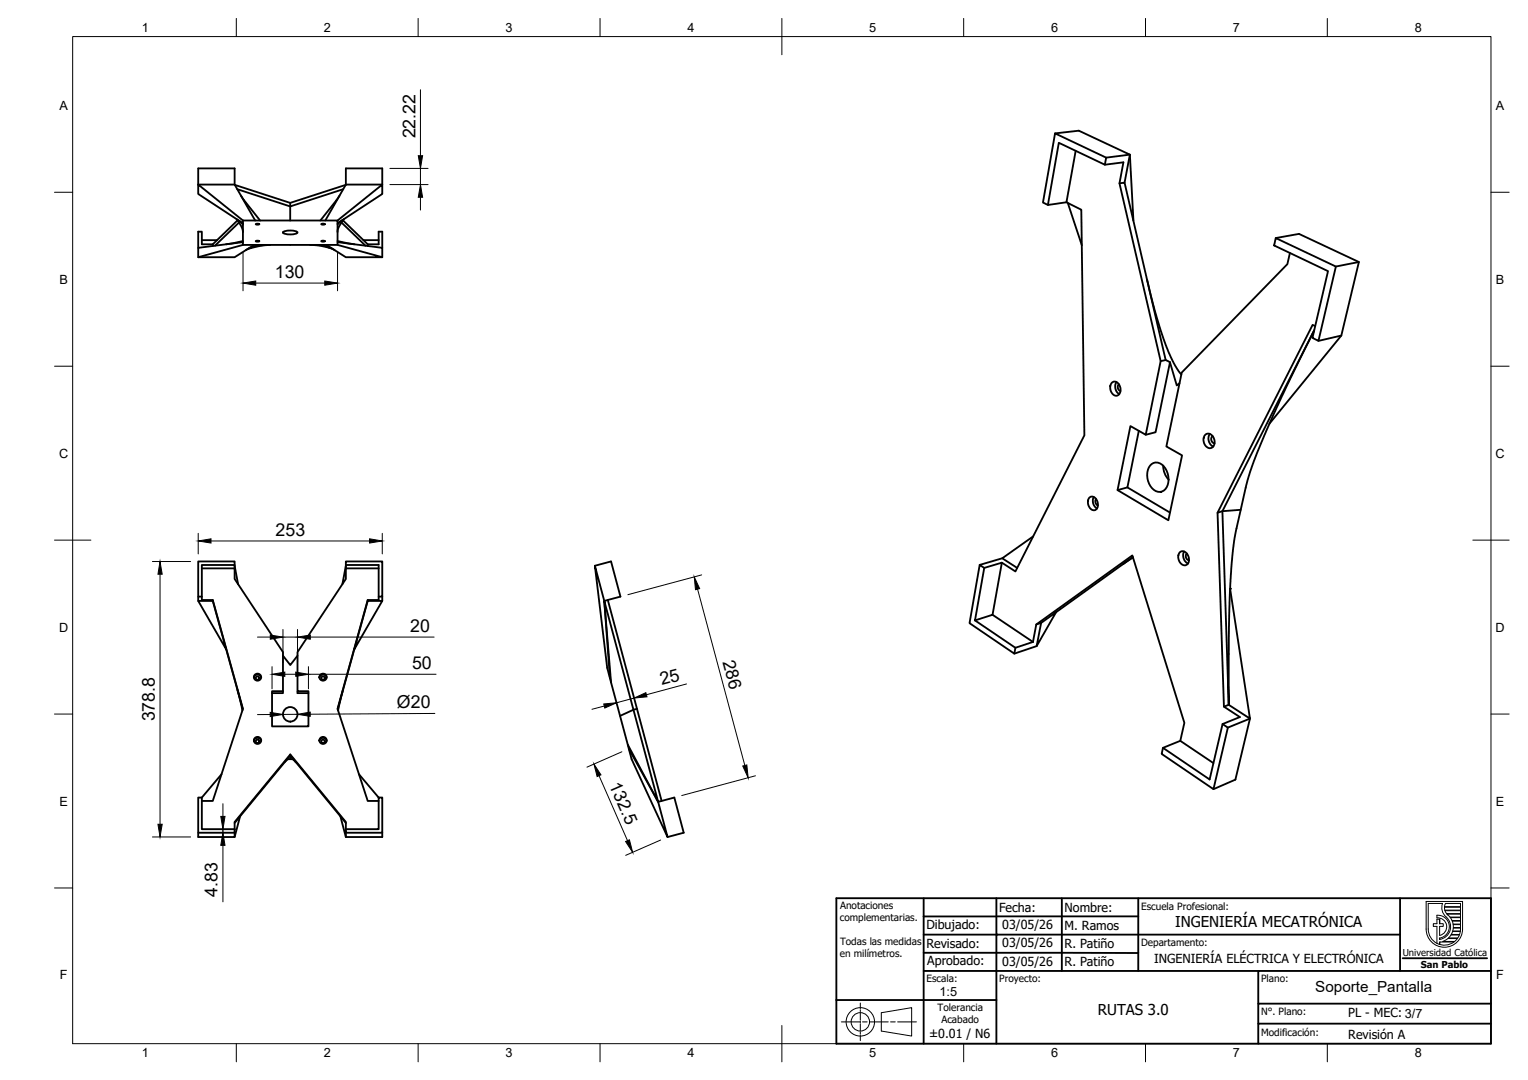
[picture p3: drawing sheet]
<svg xmlns="http://www.w3.org/2000/svg" width="420mm" height="297mm" viewBox="0 0 420 297" stroke-linecap="round" stroke-linejoin="round" font-family="sans-serif">
<!-- layer: Visible -->
<g fill="none" stroke="#000" stroke-width=".51">
<path d="M290.1 36.7l6.6-.8 14 6.6 1 18.2M64.5 50.8v-4.5h-10v4.5h10l5.7 9.8M64.6 50.8l15.2 5 15.3-5M65.2 52l14.6 4.8v-1M66.3 53.8l5.2 6.8M93.4 53.8l-5.3 6.8M94.4 52l-14.6 4.8v3.8M95.1 50.8v-4.5h10v4.5h-10l-5.6 9.8M293.2 55.6l-5.1 .8 3-17.1 12.7 6 5.1-.7-1.1 5.8 11.4 48.9-4.2 20.3-4.2-2.4-3.5 17.6 14 8.3 3.7-17.8-4.3-2.5 4.3-20.3 29-29.8 .7-3.1M293.6 55.8l3.9 11.7M295.8 41.5l-2.6 14.1 4.1 2.1 .9 62-19 37.5-3.7-2.4M303.8 45.3l.4-1.9-14.1-6.7-3.3 19 1.3 .7"/>
<path d="M304.2 43.4l6.5-.9-1.5 7.7M307.8 50.4l1.4-.2 11.3 48.8M55.5 66h4.2M58.5 67.2v.5M65 60.2l1.4 2.1 .4 1.5M65.3 60.6l-6.8 6.6h-3v-3.5h-1v4.5M65.5 60.6l1.3 1.1M65.7 61.2l-6.6 6.4M66.8 60.6h26v6.8h-21.7l-3.5 1.4M66.8 60.6v6.8h4.3M66.8 60.6l-12.3-9.8v2.5l12.3 8.1M66.8 66.6l-12.3 1.6v2.5l12.3-3.3"/>
<path d="M66.8 66.3l-4.6 .9M69.9 67.4l-5.4 3.3h-10M70.4 61.6h.8a.55 .55 0 0 1-.8 0zM70.4 66.3h.8a.55 .55 0 0 1-.8 0zM74.4 67.4l-3.3 .3-2.9 .8M77.9 63.8a4.4 4.4 0 0 1 3.9 .1 4 4 0 0 1-4 0zM85.2 67.4l2.4 .1 3.6 .9M88.4 66.3h.9a.55 .55 0 0 1-.9 0zM88.4 61.6h.9a.55 .55 0 0 1-.9 0zM88.5 67.4l3.5 1.4M89.7 67.4l5.4 3.3h10l-12.3-3.3M92.8 66.6l12.3 1.6v2.5"/>
<path d="M92.8 60.6l12.3-9.8v2.5l-12.3 8.1M92.8 66.3l4.7 .9M93.9 61.2l6.6 6.4M94.1 60.6l-1.3 1.1M94.3 60.6l6.8 6.6h3v-3.5h1v4.5M94.6 60.2a5.4 5.4 0 0 0-1.8 3.6M99.9 66h4.2M101.1 67.2v.5M315.4 77l2.3 8.9 2.5 8.1 2.2 5.2 1.3 2.4 1.1 1.4M350.8 65.5l16.5 7.8-4.8 20.5-1.6-.9 4.3-18.3-14.8-7.1zM350.8 65.5l6.4-1.2 16.5 7.8-4.9 20.2-19.7 24.2M373.7 72.1l-6.4 1.2"/>
<path d="M319.2 99.3l1.3-.3 1.2 .6M321.7 99.6l-3.9 19.3-2.8 .7M321.7 99.6l1.9 6.4 .8-.6M361.6 89.7l-.7-.3-26.1 51.6 1.7 53.4 4.4 2.8-4.7 1.9-3.6 15.3-12.8-8.7 4.7-1.9 9.2 6.1M368.8 92.3l-6.3 1.5M305.7 105.3a1.51 1.51 0 0 1 1.6-.1 1.51 1.51 0 0 1 .8 1.5 1.43 1.43 0 0 1-.2 1.6 1.43 1.43 0 0 1-1.6 .4 2.49 2.49 0 0 1-.6-3.4zM307 105.1a2.44 2.44 0 0 0 .8 3.3M307.7 105.7a1.14 1.14 0 0 0 .4 1.9M313.1 118.5l-3.1 15.6-2.7 .7M331.4 119.6a1.64 1.64 0 0 1 1.7-.1 1.64 1.64 0 0 1 .8 1.6 1.46 1.46 0 0 1-.3 1.7 1.46 1.46 0 0 1-1.8 .1 2.51 2.51 0 0 1-.4-3.3zM332.7 119.3a2.44 2.44 0 0 0 .9 3.5M333.4 120a1.11 1.11 0 0 0-.3 1.1 1.11 1.11 0 0 0 .9 .8"/>
<path d="M299.5 136.9a1.52 1.52 0 0 1 1.6 0 1.52 1.52 0 0 1 .8 1.4 1.38 1.38 0 0 1-1.5 2 2.37 2.37 0 0 1-.9-3.4zM300.8 136.7a2.45 2.45 0 0 0 .8 3.2M301.4 137.3a1.14 1.14 0 0 0 .5 1.7M310 134.1l11.7 6.9M316.5 127.8a2.65 2.65 0 0 1 4.1 1.3 4.6 4.6 0 0 1-.8 5.9 3.1 3.1 0 0 1-4-2.3 4.8 4.8 0 0 1 .7-4.9zM319.8 128.1l.3 1.8 .6 1.1 .7 .9M55.5 156.3h9v2.9l13.3 20.2v10.7h-3v9.7h10v-9.7h-3v-10.7l13.3-20.2v-2.9M64.5 156.3v-.9h-9v9.6h3l8.3 30-8.3 25.3h-3M64.5 155.4v-1h-10v9.7h1M64.5 155.6l1 5.1M95.1 156.3v-.9h9v9.6h-3l-8.3 30 8.3 25.3h3M95.1 155.4v-1h10v9.7h-1"/>
<path d="M95.1 156.3h9M95.1 155.6l-1 5.1M163.6 155.6l4.4-1.2 2.6 9.7-4.4 1.2M270.6 156.2l4.9-1.4-2.6 14.3-4.8 1.5zM270.6 156.2l-1.2-.8-2.8 16 12.3 8.4 .3-1.6M275.6 153.6l-6.2 1.8M284.1 147.5l-8.5 6.1 4.1 2.6M311.5 153.2l-25.2 18.1-1.2 6.4 5.3-9.4M311.6 153.3l-2.9 1.9M324.4 151.9a1.65 1.65 0 0 1 2.5 1.5 1.42 1.42 0 0 1-.8 2 1.42 1.42 0 0 1-1.8-1.1 2.22 2.22 0 0 1 .1-2.4zM325.6 151.7a2.47 2.47 0 0 0 1.1 3.3M326.3 152.2a1.14 1.14 0 0 0 .6 1.9"/>
<path d="M341.2 140.2l-5.1 .4 25.3-49.7-7.6 15.4-5.6 12.2-3.5 8.5-2.2 7.2-3 13.6-1 8.9-.6 15.7v21.5l-1.8-53.3-1.3 .4M54.5 164.1v1.2M58.5 165v.3M62.2 178.6l-7.7-13.3h4l8.3 29.8M97.4 178.6l7.7-13.3h-4l-8.2 29.8M101.1 165v.3M105.1 164.1v1.2M167.1 165l14.8 55.3M268.1 170.6l11.1 7.6 4.8-1.6M272.9 169.1l11.1 7.5M284 176.6l.9-4.8 26.5-19 14.3 46-1.2 5M285.1 177.7l-6.2 2.1"/>
<path d="M286.3 171.3l-1.4 .5M338.2 161.9l5.5 35.7-5.8-3.7-1.4 .5M65.3 189.7l1.4 5.7M69.8 186.4a1.01 1.01 0 0 1 1-.9 1.01 1.01 0 0 1 1 .9M77.8 190.1v.5h-3M77.8 180.3l2 2.6 2-2.6M81.8 190.1v.5h3M87.8 186.4a1.01 1.01 0 0 1 1-.9 1.01 1.01 0 0 1 1 .9M94.3 189.7l-1.3 5.7M167.7 186.5l-1.5-21.2-2.6-9.7 3.4 28.1 1 4 5.7 21.1 9.9 21.4-2.6-9.7-8.1-14.6M168 187.7l-1.8-22.4 8 29.9 1-.2M170.5 196.9l3.7-1.7 6.8 25.3-8.4-15.7"/>
<path d="M336.2 199.1l1.4 1-3.9 17-14.3-9.7 .4-1.7M54.5 219.4h1v8.7h9v.9h-10zM60.9 212.9l-5.4 6.5M69.8 203.8a1.01 1.01 0 0 1 1-.9 1.01 1.01 0 0 1 1 .9M78.2 209.7a1.84 1.84 0 0 1 3.2 0M79.8 208.8v-1l15.3 18.5M79.8 207.5v.3l-15.3 18.5M87.8 203.8a1.01 1.01 0 0 1 1-.9 1.01 1.01 0 0 1 1 .9M98.7 212.9l5.4 6.5M337.6 200.1l6.1-2.5-4 16.8-6 2.7M64.5 228.1v-2l15.3-18.6 15.3 18.6v2M64.5 229v1.2"/>
<path d="M66 224.5l-1.5 5.7h-10v-1.2M93.6 224.5l1.5 5.7h10v-1.2M95.1 228.1h9v-8.7h1v9.6h-10zM95.1 229v1.2M181 220.5l4.4-1.1 2.6 9.6-4.4 1.2"/>
<circle cx="70.8" cy="186.2" r=".99"/>
<circle cx="70.8" cy="186.5" r=".49"/>
<circle cx="79.8" cy="196.5" r="2"/>
<circle cx="88.8" cy="186.2" r=".99"/>
<circle cx="88.8" cy="186.5" r=".49"/>
<circle cx="70.8" cy="203.6" r=".99"/>
<circle cx="70.8" cy="203.9" r=".49"/>
<circle cx="88.8" cy="203.6" r=".99"/>
<circle cx="88.8" cy="203.9" r=".49"/>
</g>
<circle cx="338.2" cy="161.9" r=".25" fill="#000"/>
<!-- layer: BORDER -->
<g fill="none" stroke="#000" stroke-width=".27">
<path d="M20 10.1h390v276.9h-390zM65 5.1v5M115 5.1v5M165 5.1v5M215 5.1v10M265 5.1v5M315 5.1v5M365 5.1v5M15 52.9h5M410 52.9h5M15 100.7h5M410 100.7h5"/>
<path d="M15 148.6h10M405 148.6h10M15 196.4h5M410 196.4h5M15 244.2h5M410 244.2h5M65 287v5M115 287v5M165 287v5M215 282.1v9.9M265 287v5M315 287v5"/>
<path d="M365 287v5"/>
</g>
<!-- layer: Title (ISO) -->
<g fill="none" stroke="#000" stroke-width=".51">
<path d="M230 247h180v40h-180zM254 252.1v14.9h20v-9.9h-20M254 252.1h20M254 247v5.1M274 252h39M274 252.1v5h111M274 247v5.1M292 247v20M313 247v20M385 247v20M230 275h44M254 262.1h59"/>
<path d="M254 267v20M346 267h-72v20M385.7 263.6h23.2M410 276h-64v5.5M410 267h-64v9M409.9 281.5h-63.9v5.5"/>
</g>
<circle cx="274" cy="257.1" r=".25" fill="#000"/>
<g fill="none" stroke="#000" stroke-width=".27">
<path d="M236.6 275.9v1.6M236.6 277.7v.5M236.6 278.5v2.1M242.3 278.5l8.4-1.4v7.9l-8.4-1.4zM231.4 281.1h5.1M236.6 280.8v.5M236.6 281.6v2M236.6 283.9v.5M236.6 284.6v1.6M237.2 281.1h1.2M239.1 281.1h5.1M244.9 281.1h1.3"/>
<path d="M246.8 281.1h5.2"/>
<circle cx="236.6" cy="281" r="3.9"/>
<circle cx="236.6" cy="281" r="2.53"/>
</g>
<!-- layer: TITLEBLOCK -->
<g fill="none" stroke="#000" stroke-width=".27">
<path d="M392.2 247.9h10v7.6a5 5 0 0 1-5 5 5 5 0 0 1-5-5zM395.1 252.5v-.8a3.2 3.2 0 0 1 3.4 2.8 3.2 3.2 0 0 1-2.6 3.5M395.1 252.5a2.44 2.44 0 0 1 2.7 2 2.44 2.44 0 0 1-1.9 2.8M395.9 257.3v-2.5h1v-.8h-1v-1.2h-.8v1.2h-1v.8h1v4.7M395.9 259.1v.7M396.7 258.9l1.4-.8h2.7l-.8 .8zM397.2 249.5h4.4v.8h-4.3zM397.2 249.4l.3-.9h4.1v.9h-4.4M397.3 250.5l.5 .8h3.8v-.8h-4.3M397.6 252.2a3.5 3.5 0 0 1 1.2 3.7 3.5 3.5 0 0 1-2.9 2.5v-.4M397.6 252.2l-1-1.4-.1-1.2 .2-1.1h-4v7a4.4 4.4 0 0 0 2.5 4 4.4 4.4 0 0 0 4.6-.4h-3.9M397.9 251.4h3.7v.8h-2.9l-.6-.6"/>
<path d="M398.8 252.4h2.8v.8h-2.3zM399 257.2h2.3l-.4 .8h-2.6zM399.3 253.3l2.3 .1v.8l-2-.1zM399.4 256.2h2.1l-.2 .8h-2.2zM399.6 254.3h2v.8h-2zM401.6 256.1v-.8h-2l-.1 .8h2.1"/>
</g>
<path d="M395.9 252.8v1.2M395.9 258v.4M395.9 259.1v.7M397.9 251.4l.2 .2" fill="none" stroke="#000" stroke-width=".36"/>
<!-- layer: FD_Dimensions -->
<g fill="none" stroke="#000" stroke-width=".27">
<path d="M115.6 24.7v18.1M107.2 50.8h10.5M107.2 46.3h10.5M115.6 46.3v4.5M115.6 54.3v3.5M66.8 69.5v10.5M70.3 77.9h19M92.8 69.5v10.5M41.9 154.4h10.5M44 157.9v68.8M54.5 146.7v5.6M58 148.8h43.6"/>
<path d="M105.1 146.7v5.6M192.9 158.1l-20.2 5.5M70.8 175.2h3.5M77.8 173.1v9.1M77.8 175.2h4M81.8 173.1v9.1M85.3 175.2h34.1M191.8 162l13 48.5M74.3 196.5h-3.5M74.8 183.4v6M78.3 185.4h3M81.8 196.5h-4"/>
<path d="M84.8 183.4v6M84.8 185.4h35.1M119.6 196.2l-34.3 .2M166.2 194.2l-3.4 .9M174.4 192l-4.9 1.3M188.8 188.1l-11 3M164.7 213.3l7.9 17.9M171 206.8l-9.6 4.2M207.7 213.4l-20.2 5.4M41.9 230.2h10.5M61.3 221.1v3.4M61.3 228v1"/>
<path d="M61.3 232.5v15.5M181.7 231l-9.7 4.3"/>
</g>
<g fill="#000" stroke="#000" stroke-width=".27">
<path d="M115.6 50.8l.6 3.5h-1.2zM115 42.8h1.2l-.6 3.5zM66.8 77.9l3.5-.6v1.2zM89.3 77.3l3.5 .6-3.5 .6zM44 154.4l.6 3.5h-1.2zM54.5 148.8l3.5-.6v1.2zM101.6 148.2l3.5 .6-3.5 .6zM74.3 174.7l3.5 .5-3.5 .6zM81.8 175.2l3.5-.5v1.1zM190.9 158.7l1.5 3.2-1.2 .3zM74.3 195.9l3.5 .6-3.5 .6zM74.8 185.4l3.5-.5v1.1z"/>
<path d="M81.3 184.9l3.5 .5-3.5 .6zM81.8 196.5l3.5-.6v1.1zM166 193.6l3.5-.3-3.2 1.4zM174.4 192l3.2-1.5 .3 1.2zM163.3 210.1l1.9 3-1 .5zM204.2 210.7l1.2-.3 .3 3.5zM43.4 226.7h1.2l-.6 3.5zM60.7 224.5h1.2l-.6 3.5zM61.3 229l.6 3.5h-1.2zM172 231.4l1.1-.4 .8 3.4z"/>
</g>
<g font-size="4.9">
<text x="114.2" y="38.1" transform="rotate(-90 114.2 38.1)">22.22</text>
<text x="75.6" y="76.4">130</text>
<text x="75.8" y="147.3">253</text>
<text x="112.8" y="173.8">20</text>
<text x="113.3" y="184">50</text>
<text x="198.7" y="182" transform="rotate(75 198.7 182)">286</text>
<text x="182" y="188.4" transform="rotate(-15 182 188.4)">25</text>
<text x="109.2" y="194.8">Ø20</text>
<text x="42.5" y="198.4" transform="rotate(-90 42.5 198.4)">378.8</text>
<text x="167.4" y="215.9" transform="rotate(66 167.4 215.9)">132.5</text>
<text x="59.8" y="246.7" transform="rotate(-90 59.8 246.7)">4.83</text>
</g>
<text font-size="4.2" x="361.7" y="272.8">Soporte_Pantalla</text>
<g font-size="4.1">
<text x="323.2" y="255.1">INGENIERÍA MECATRÓNICA</text>
<text x="301.9" y="279.1">RUTAS 3.0</text>
</g>
<g font-size="3.5">
<text x="39" y="8.8">1</text>
<text x="89" y="8.8">2</text>
<text x="139" y="8.8">3</text>
<text x="189" y="8.8">4</text>
<text x="239" y="8.8">5</text>
<text x="289" y="8.8">6</text>
<text x="339" y="8.8">7</text>
<text x="389" y="8.8">8</text>
<text x="16.3" y="30.2">A</text>
<text x="411.3" y="30.2">A</text>
<text x="16.3" y="78">B</text>
<text x="411.3" y="78">B</text>
<text x="16.2" y="125.9">C</text>
<text x="411.2" y="125.9">C</text>
<text x="16.2" y="173.7">D</text>
<text x="411.2" y="173.7">D</text>
<text x="16.3" y="221.6">E</text>
<text x="411.3" y="221.6">E</text>
<text x="16.4" y="269.4">F</text>
<text x="411.4" y="269.4">F</text>
<text x="258.3" y="273.9">1:5</text>
<text x="39" y="290.8">1</text>
<text x="89" y="290.8">2</text>
<text x="139" y="290.8">3</text>
<text x="189" y="290.8">4</text>
<text x="239" y="290.8">5</text>
<text x="289" y="290.8">6</text>
<text x="339" y="290.8">7</text>
<text x="389" y="290.8">8</text>
</g>
<g font-size="3.4">
<text x="274.7" y="250.8">Fecha:</text>
<text x="292.7" y="250.8">Nombre:</text>
<text x="254.7" y="255.5">Dibujado:</text>
<text x="275.6" y="255.6">03/05/26</text>
<text x="292.7" y="255.9">M. Ramos</text>
<text x="254.7" y="260.8">Revisado:</text>
<text x="275.6" y="260.6">03/05/26</text>
<text x="292.7" y="260.8">R. Patiño</text>
<text x="255" y="265.5">Aprobado:</text>
<text x="275.6" y="265.6">03/05/26</text>
<text x="292.7" y="265.8">R. Patiño</text>
<text x="317.4" y="264.7">INGENIERÍA ELÉCTRICA Y ELECTRÓNICA</text>
<text x="370.7" y="279.8">PL - MEC: 3/7</text>
<text x="255.5" y="285.5">±0.01 / N6</text>
<text x="370.7" y="285.7">Revisión A</text>
</g>
<g font-size="2.8">
<text x="231" y="250.1">Anotaciones</text>
<text x="313.8" y="250.2">Escuela Profesional:</text>
<text x="230.9" y="253.4">complementarias.</text>
<text x="230.9" y="263.2">en milímetros.</text>
<text x="231" y="259.9">Todas las medidas</text>
<text x="313.8" y="260.1">Departamento:</text>
<text x="254.8" y="270.1">Escala:</text>
<text x="274.8" y="270.1">Proyecto:</text>
<text x="346.8" y="270.1">Plano:</text>
<text x="257.8" y="278.1">Tolerancia</text>
<text x="258.8" y="281.4">Acabado</text>
<text x="346.8" y="279.1">N°. Plano:</text>
<text x="346.8" y="284.8">Modificación:</text>
</g>
<g font-size="2.6">
<text x="385.7" y="263">Universidad Católica</text>
<text x="390.7" y="266.2">San Pablo</text>
</g>
</svg>
